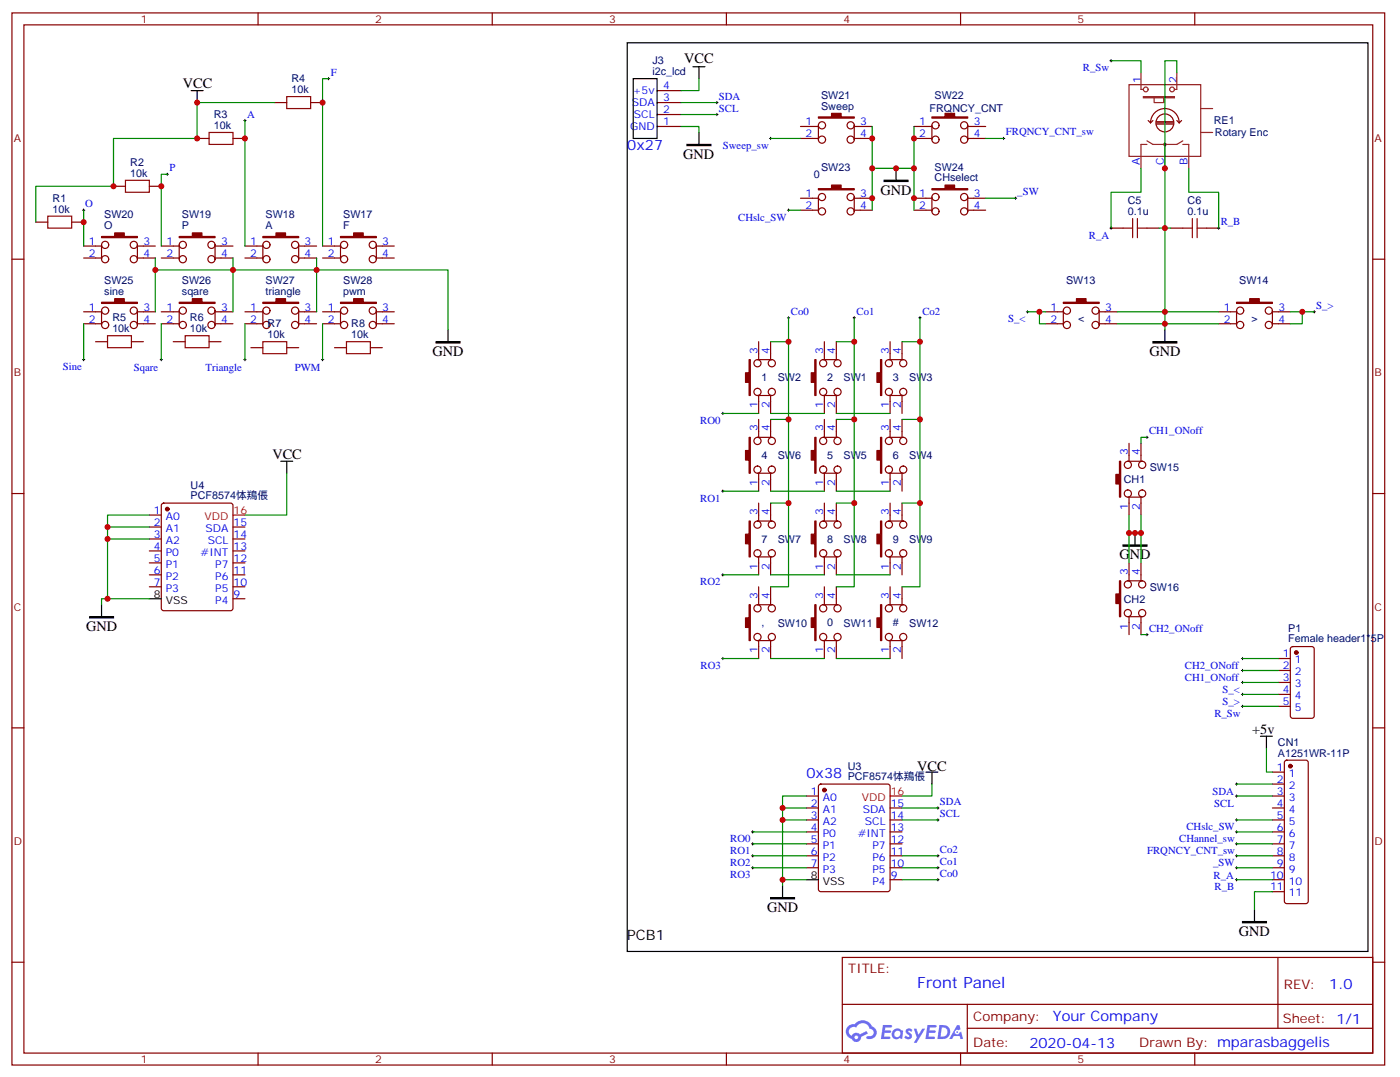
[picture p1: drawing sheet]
<svg xmlns="http://www.w3.org/2000/svg" width="413mm" height="318mm" viewBox="0 0 413 318" stroke-linecap="round" stroke-linejoin="round" font-family="sans-serif">
<path d="M185.2 12.6h218.7v268.1h-218.7z" fill="none" stroke="#000" stroke-width=".35"/>
<g fill="none" stroke="#870000" stroke-width=".35">
<path d="M3.5 3.8h405.4v310.5h-405.4zM7.1 7.3h398.2v303.4h-398.2zM76.2 3.8v3.5M145.3 3.8v3.5M214.5 3.8v3.5M283.6 3.8v3.5M352.8 3.8v3.5M3.5 76.5h3.6M405.3 76.5h3.6M3.5 145.6h3.6M405.3 145.6h3.6M3.5 214.8h3.6"/>
<path d="M405.3 214.8h3.6M3.5 283.9h3.6M248.7 282.5h156.6v28.2h-156.6zM248.7 296.4h156.5M285.6 296.4v14.1M377.3 282.5v20.9M405.3 283.9h3.6M76.2 310.7v3.6M145.3 310.7v3.6M214.5 310.7v3.6M283.6 310.7v3.6M285.6 303.4h119.6"/>
<path d="M352.8 310.7v3.6"/>
</g>
<g fill="#5487ff">
<path d="M267.7 303.7a1.22 1.22 0 0 1 1.7 .2l-.4 .6a.47 .47 0 0 0-.3-.4 .47 .47 0 0 0-.5 .2l.1 .2a1.14 1.14 0 0 1 .8 1.8 1.14 1.14 0 0 1-1.9 0l-.2-.2 .5-.6 .7 .5a.29 .29 0 0 0 .3-.3 .29 .29 0 0 0-.2-.3 1.04 1.04 0 0 1-.6-1.7z"/>
<path d="M260.7 302.4h2.4l.3 .2-.2 .5-1.8 .1-.1 .8h1.5l.3 .4-.3 .4h-1.6l-.2 1.1h1.7l.2 .3-.2 .3-2.6 .1z"/>
<path d="M273.8 302.4h2.4l.3 .2-.1 .5-1.8 .1-.2 .8h1.6l.3 .4-.4 .4h-1.6l-.1 1.1h1.7l.2 .3-.2 .3-2.6 .1z"/>
<path d="M282.6 302.4h.7l.3 1.3-.6 .3a.69 .69 0 0 0-1 .3 .69 .69 0 0 0 .4 .9 .69 .69 0 0 0 .9-.6l.5-.2 .6 2.2h-.8l-.2-.9h-1.8l-.5 .9h-.8z"/>
<path d="M269.8 303.5h.8l.6 1.8 1.1-1.8h.9l-2.6 4.2h-.8l.9-1.5z"/>
<path d="M277.4 302.4l-.6 4.2h1.3a2.11 2.11 0 0 0 2.5-2.1 2.11 2.11 0 0 0-2.5-2.1zM278.1 303.2a1.39 1.39 0 0 1 1.7 1.4 1.39 1.39 0 0 1-1.8 1.3h-.3z"/>
<path d="M263.7 304.1a1.54 1.54 0 0 0-.1 2.1 1.54 1.54 0 0 0 2.2 .1l.6 .3 .3-2.3-.2-.3h-.4a1.49 1.49 0 0 0-2.4 .1zM264 305.1a.94 .94 0 0 1 1.8 0 .94 .94 0 0 1-1.8 0z"/>
<path d="M250.4 302.8a2.18 2.18 0 0 0 1.1 3.7 1.44 1.44 0 0 0 1.6 .9 1.44 1.44 0 0 0 1.2-1.4l2-1-.5-.8-1.9 1a1.47 1.47 0 0 0-2.4 .4 1.39 1.39 0 0 1-.7-1.9 1.39 1.39 0 0 1 2-.5 2.12 2.12 0 0 1 2.2-1.3 2.12 2.12 0 0 1 1.9 1.7 1.14 1.14 0 0 1 1.1 1.4 1.14 1.14 0 0 1-1.7 .7 .43 .43 0 0 0-.5 .4 .43 .43 0 0 0 .4 .5 1.98 1.98 0 0 0 2.5-1.2 1.98 1.98 0 0 0-1.2-2.6 3.1 3.1 0 0 0-5.3-.6l-.9 .1zM252.3 306.1a.55 .55 0 0 1 1.1 0 .55 .55 0 0 1-1.1 0z"/>
<circle cx="282.6" cy="304.5" r=".26"/>
</g>
<g fill="none" stroke="#870000" stroke-width=".35">
<path d="M81.1 30.3h3.6M91.7 30.3h3.5M194 37.3h7.1M194 33.8h7.1M194 30.3h7.1M194 26.7h7.1M236.4 37.3h5.3M241.7 37v4.2M252.2 37.3h5.3M252.2 37v4.2M269.9 37.3h5.3M275.2 37v4.2"/>
<path d="M285.8 37.3h5.2M285.8 37v4.2M33.5 55h3.5M44.1 55h3.5M58.2 40.9h3.5M68.8 40.9h3.5M236.4 40.9h5.3M236.4 58.5h5.3M241.7 58.1v4.3M252.2 40.9h5.3M252.2 58.1v4.3M252.2 58.5h5.3"/>
<path d="M269.9 40.9h5.3M269.9 58.5h5.3M275.2 58.1v4.3M285.8 40.9h5.2M285.8 58.1v4.3M285.8 58.5h5.2M10.6 65.5h3.5M21.2 65.5h3.5M24.7 72.6h5.3M24.7 76.1h5.3M30 72.2v4.3M40.6 72.6h5.3"/>
<path d="M40.6 76.1h5.3M40.6 72.2v4.3M47.6 72.6h5.3M47.6 76.1h5.3M52.9 72.2v4.3M63.5 72.6h5.3M63.5 76.1h5.3M63.5 72.2v4.3M72.3 72.6h5.3M72.3 76.1h5.3M77.6 72.2v4.3M88.2 72.6h5.3"/>
<path d="M88.2 76.1h5.3M88.2 72.2v4.3M95.2 72.6h5.3M95.2 76.1h5.3M100.5 72.2v4.3M111.1 72.6h5.3M111.1 76.1h5.3M111.1 72.2v4.3M236.4 62h5.3M252.2 62h5.3M269.9 62h5.3M285.8 62h5.2"/>
<path d="M328.1 67.3h3.5M338.7 67.3h3.5M345.7 67.3h3.5M356.3 67.3h3.5M24.7 92h5.3M24.7 95.5h5.3M30 91.7v4.2M40.6 92h5.3M40.6 95.5h5.3M40.6 91.7v4.2M47.6 92h5.3M47.6 95.5h5.3"/>
<path d="M52.9 91.7v4.2M63.5 92h5.3M63.5 95.5h5.3M63.5 91.7v4.2M72.3 92h5.3M72.3 95.5h5.3M77.6 91.7v4.2M88.2 92h5.3M88.2 95.5h5.3M88.2 91.7v4.2M95.2 92h5.3M95.2 95.5h5.3"/>
<path d="M100.5 91.7v4.2M111.1 92h5.3M111.1 95.5h5.3M111.1 91.7v4.2M308.7 92h5.3M308.7 95.5h5.3M314 91.7v4.2M324.6 92h5.2M324.6 95.5h5.2M324.6 91.7v4.2M359.8 92h5.3M359.8 95.5h5.3"/>
<path d="M365.1 91.7v4.2M375.7 92h5.3M375.7 95.5h5.3M375.7 91.7v4.2M28.2 100.8h3.5M38.8 100.8h3.5M51.2 100.8h3.5M61.7 100.8h3.6M74.1 102.6h3.5M84.7 102.6h3.5M98.8 102.6h3.5M109.4 102.6h3.5"/>
<path d="M223.7 116.7h4.2M223.7 106.1h4.2M224 100.8v5.3M224 116.7v5.3M227.5 100.8v5.3M227.5 116.7v5.3M243.1 116.7h4.2M243.1 106.1h4.2M243.4 100.8v5.3M243.4 116.7v5.3M246.9 100.8v5.3M246.9 116.7v5.3"/>
<path d="M262.5 116.7h4.2M262.5 106.1h4.2M262.8 100.8v5.3M262.8 116.7v5.3M266.3 100.8v5.3M266.3 116.7v5.3M223.7 139.6h4.2M223.7 129h4.2M224 123.8v5.2M224 139.6v5.3M227.5 123.8v5.2M227.5 139.6v5.3"/>
<path d="M243.1 139.6h4.2M243.1 129h4.2M243.4 123.8v5.2M243.4 139.6v5.3M246.9 123.8v5.2M246.9 139.6v5.3M262.5 139.6h4.2M262.5 129h4.2M262.8 123.8v5.2M262.8 139.6v5.3M266.3 123.8v5.2M266.3 139.6v5.3"/>
<path d="M333 136.1h4.3M333.4 130.8v5.3M336.9 130.8v5.3M44.1 152h3.5M44.1 155.5h3.5M44.1 159h3.5M47.9 148.7l.4-.3h19.8l.6 .5 .1 30.6-.5 .6-20 .1-.6-.5-.1-30.5zM68.8 155.5h3.5M68.8 159h3.5M223.7 153.7h4.2M224 148.4v5.3M227.5 148.4v5.3"/>
<path d="M243.1 153.7h4.2M243.4 148.4v5.3M246.9 148.4v5.3M262.5 153.7h4.2M262.8 148.4v5.3M266.3 148.4v5.3M333 146.7h4.3M333.4 146.7v5.3M336.9 146.7v5.3M44.1 162.6h3.5M44.1 166.1h3.5M44.1 169.6h3.5"/>
<path d="M44.1 173.1h3.5M68.8 162.6h3.5M68.8 166.1h3.5M68.8 169.6h3.5M68.8 173.1h3.5M68.8 176.7h3.5M223.7 164.3h4.2M223.7 178.4h4.2M224 164.3v5.3M224 173.1v5.3M227.5 164.3v5.3M227.5 173.1v5.3"/>
<path d="M243.1 164.3h4.2M243.1 178.4h4.2M243.4 164.3v5.3M243.4 173.1v5.3M246.9 164.3v5.3M246.9 173.1v5.3M262.5 164.3h4.2M262.5 178.4h4.2M262.8 164.3v5.3M262.8 173.1v5.3M266.3 164.3v5.3M266.3 173.1v5.3"/>
<path d="M333 171.4h4.3M333.4 166.1v5.3M336.9 166.1v5.3M223.7 189h4.2M224 189v5.3M227.5 189v5.3M243.1 189h4.2M243.4 189v5.3M246.9 189v5.3M262.5 189h4.2M262.8 189v5.3M266.3 189v5.3"/>
<path d="M333 182h4.3M333.4 182v5.3M336.9 182v5.3M377.5 194.3h3.5M377.5 197.8h3.5M381.2 191l.5-.2h5.6l.7 .4 .1 20-.5 .7h-5.9l-.6-.4-.1-20zM377.5 201.4h3.5M377.5 204.9h3.5M377.5 208.4h3.5M238.1 234.9h3.6M238.1 238.4h3.6M241.9 231.6l.5-.2h19.7l.7 .4v30.6l-.4 .6-20 .1-.7-.5v-30.5z"/>
<path d="M262.8 238.4h3.5M375.7 234.9h3.5M375.7 238.4h3.5M375.7 227.8h3.5M375.7 231.4h3.5M379.5 224.5l.4-.2h5.7l.5 .2 .2 .5v40.9l-.2 .5-.5 .2h-5.7l-.5-.2-.2-.5v-40.9zM238.1 241.9h3.6M238.1 245.5h3.6M238.1 249h3.6M238.1 252.5h3.6M238.1 256h3.6M262.8 241.9h3.5"/>
<path d="M262.8 245.5h3.5M262.8 249h3.5M262.8 252.5h3.5M262.8 256h3.5M262.8 259.6h3.5M375.7 241.9h3.5M375.7 245.5h3.5M375.7 249h3.5M375.7 252.5h3.5M375.7 256h3.5M375.7 259.6h3.5M375.7 263.1h3.5"/>
<circle cx="242.7" cy="37" r="1.06"/>
<circle cx="251.2" cy="37" r="1.06"/>
<circle cx="276.2" cy="37" r="1.06"/>
<circle cx="284.7" cy="37" r="1.06"/>
<circle cx="242.7" cy="41.2" r="1.06"/>
<circle cx="242.7" cy="58.1" r="1.06"/>
<circle cx="251.2" cy="58.1" r="1.06"/>
<circle cx="251.2" cy="41.2" r="1.06"/>
<circle cx="276.2" cy="41.2" r="1.06"/>
<circle cx="276.2" cy="58.1" r="1.06"/>
<circle cx="284.7" cy="41.2" r="1.06"/>
<circle cx="284.7" cy="58.1" r="1.06"/>
<circle cx="31" cy="72.3" r="1.06"/>
<circle cx="31" cy="76.5" r="1.06"/>
<circle cx="39.5" cy="72.3" r="1.06"/>
<circle cx="39.5" cy="76.5" r="1.06"/>
<circle cx="54" cy="76.5" r="1.06"/>
<circle cx="54" cy="72.3" r="1.06"/>
<circle cx="62.4" cy="72.3" r="1.06"/>
<circle cx="62.4" cy="76.5" r="1.06"/>
<circle cx="78.7" cy="72.3" r="1.06"/>
<circle cx="78.7" cy="76.5" r="1.06"/>
<circle cx="87.1" cy="76.5" r="1.06"/>
<circle cx="87.1" cy="72.3" r="1.06"/>
<circle cx="101.6" cy="72.3" r="1.06"/>
<circle cx="101.6" cy="76.5" r="1.06"/>
<circle cx="110.1" cy="76.5" r="1.06"/>
<circle cx="110.1" cy="72.3" r="1.06"/>
<circle cx="242.7" cy="62.4" r="1.06"/>
<circle cx="251.2" cy="62.4" r="1.06"/>
<circle cx="276.2" cy="62.4" r="1.06"/>
<circle cx="284.7" cy="62.4" r="1.06"/>
<circle cx="31" cy="91.7" r="1.06"/>
<circle cx="31" cy="95.9" r="1.06"/>
<circle cx="39.5" cy="91.7" r="1.06"/>
<circle cx="39.5" cy="95.9" r="1.06"/>
<circle cx="54" cy="95.9" r="1.06"/>
<circle cx="54" cy="91.7" r="1.06"/>
<circle cx="62.4" cy="91.7" r="1.06"/>
<circle cx="62.4" cy="95.9" r="1.06"/>
<circle cx="78.7" cy="91.7" r="1.06"/>
<circle cx="78.7" cy="95.9" r="1.06"/>
<circle cx="87.1" cy="95.9" r="1.06"/>
<circle cx="87.1" cy="91.7" r="1.06"/>
<circle cx="101.6" cy="91.7" r="1.06"/>
<circle cx="101.6" cy="95.9" r="1.06"/>
<circle cx="110.1" cy="91.7" r="1.06"/>
<circle cx="110.1" cy="95.9" r="1.06"/>
<circle cx="315" cy="95.9" r="1.06"/>
<circle cx="315" cy="91.7" r="1.06"/>
<circle cx="323.5" cy="95.9" r="1.06"/>
<circle cx="323.5" cy="91.7" r="1.06"/>
<circle cx="366.2" cy="95.9" r="1.06"/>
<circle cx="366.2" cy="91.7" r="1.06"/>
<circle cx="374.7" cy="91.7" r="1.06"/>
<circle cx="374.7" cy="95.9" r="1.06"/>
<circle cx="223.7" cy="107.2" r="1.06"/>
<circle cx="223.7" cy="115.6" r="1.06"/>
<circle cx="227.9" cy="115.6" r="1.06"/>
<circle cx="227.9" cy="107.2" r="1.06"/>
<circle cx="243.1" cy="107.2" r="1.06"/>
<circle cx="243.1" cy="115.6" r="1.06"/>
<circle cx="247.3" cy="107.2" r="1.06"/>
<circle cx="247.3" cy="115.6" r="1.06"/>
<circle cx="262.5" cy="115.6" r="1.06"/>
<circle cx="262.5" cy="107.2" r="1.06"/>
<circle cx="266.7" cy="107.2" r="1.06"/>
<circle cx="266.7" cy="115.6" r="1.06"/>
<circle cx="223.7" cy="138.6" r="1.06"/>
<circle cx="223.7" cy="130.1" r="1.06"/>
<circle cx="227.9" cy="138.6" r="1.06"/>
<circle cx="227.9" cy="130.1" r="1.06"/>
<circle cx="243.1" cy="138.6" r="1.06"/>
<circle cx="243.1" cy="130.1" r="1.06"/>
<circle cx="247.3" cy="138.6" r="1.06"/>
<circle cx="247.3" cy="130.1" r="1.06"/>
<circle cx="262.5" cy="138.6" r="1.06"/>
<circle cx="262.5" cy="130.1" r="1.06"/>
<circle cx="266.7" cy="138.6" r="1.06"/>
<circle cx="266.7" cy="130.1" r="1.06"/>
<circle cx="333" cy="137.2" r="1.06"/>
<circle cx="337.3" cy="137.2" r="1.06"/>
<circle cx="223.7" cy="154.8" r="1.06"/>
<circle cx="227.9" cy="154.8" r="1.06"/>
<circle cx="243.1" cy="154.8" r="1.06"/>
<circle cx="247.3" cy="154.8" r="1.06"/>
<circle cx="262.5" cy="154.8" r="1.06"/>
<circle cx="266.7" cy="154.8" r="1.06"/>
<circle cx="333" cy="145.6" r="1.06"/>
<circle cx="337.3" cy="145.6" r="1.06"/>
<circle cx="223.7" cy="163.3" r="1.06"/>
<circle cx="223.7" cy="179.5" r="1.06"/>
<circle cx="227.9" cy="179.5" r="1.06"/>
<circle cx="227.9" cy="163.3" r="1.06"/>
<circle cx="243.1" cy="163.3" r="1.06"/>
<circle cx="243.1" cy="179.5" r="1.06"/>
<circle cx="247.3" cy="163.3" r="1.06"/>
<circle cx="247.3" cy="179.5" r="1.06"/>
<circle cx="262.5" cy="179.5" r="1.06"/>
<circle cx="262.5" cy="163.3" r="1.06"/>
<circle cx="266.7" cy="163.3" r="1.06"/>
<circle cx="266.7" cy="179.5" r="1.06"/>
<circle cx="333" cy="172.4" r="1.06"/>
<circle cx="337.3" cy="172.4" r="1.06"/>
<circle cx="223.7" cy="188" r="1.06"/>
<circle cx="227.9" cy="188" r="1.06"/>
<circle cx="243.1" cy="188" r="1.06"/>
<circle cx="247.3" cy="188" r="1.06"/>
<circle cx="262.5" cy="188" r="1.06"/>
<circle cx="266.7" cy="188" r="1.06"/>
<circle cx="333" cy="180.9" r="1.06"/>
<circle cx="337.3" cy="180.9" r="1.06"/>
</g>
<g fill="#870000" stroke="#870000" stroke-width=".35">
<path d="M221.2 106.1h.3v10.6h-.3v-3.9h-1.1v-2.8h1.1z"/>
<path d="M240.6 106.1h.3v10.6h-.3v-3.9h-1.1v-2.8h1.1z"/>
<path d="M260 106.1h.3v10.6h-.3v-3.9h-1.1v-2.8h1.1z"/>
<path d="M260 129h.3v10.6h-.3v-3.9h-1.1v-2.8h1.1z"/>
<path d="M240.6 129h.3v10.6h-.3v-3.9h-1.1v-2.8h1.1z"/>
<path d="M221.2 129h.3v10.6h-.3v-3.9h-1.1v-2.8h1.1z"/>
<path d="M221.2 153.7h.3v10.6h-.3v-3.9h-1.1v-2.8h1.1z"/>
<path d="M240.6 153.7h.3v10.6h-.3v-3.9h-1.1v-2.8h1.1z"/>
<path d="M260 153.7h.3v10.6h-.3v-3.9h-1.1v-2.8h1.1z"/>
<path d="M221.2 178.4h.3v10.6h-.3v-3.9h-1.1v-2.8h1.1z"/>
<path d="M240.6 178.4h.3v10.6h-.3v-3.9h-1.1v-2.8h1.1z"/>
<path d="M260 178.4h.3v10.6h-.3v-3.9h-1.1v-2.8h1.1z"/>
<path d="M314 89.2h3.9v-1.1h2.8v1.1h3.9v.3h-10.6z"/>
<path d="M365.1 89.2h3.9v-1.1h2.8v1.1h3.9v.3h-10.6z"/>
<path d="M330.6 136.1h.3v10.6h-.3v-3.9h-1.1v-2.8h1.1z"/>
<path d="M330.6 171.4h.3v10.6h-.3v-3.9h-1.1v-2.8h1.1z"/>
<path d="M100.5 69.8h3.9v-1.1h2.8v1.1h3.9v.3h-10.6z"/>
<path d="M77.6 69.8h3.9v-1.1h2.8v1.1h3.9v.3h-10.6z"/>
<path d="M52.9 69.8h3.9v-1.1h2.8v1.1h3.9v.3h-10.6z"/>
<path d="M30 69.8h3.9v-1.1h2.8v1.1h3.9v.3h-10.6z"/>
<path d="M241.7 34.5h3.8v-1.1h2.9v1.1h3.8v.4h-10.5z"/>
<path d="M275.2 34.5h3.8v-1.1h2.9v1.1h3.9v.4h-10.6z"/>
<path d="M241.7 55.7h3.8v-1.1h2.9v1.1h3.8v.3h-10.5z"/>
<path d="M275.2 55.7h3.8v-1.1h2.9v1.1h3.9v.3h-10.6z"/>
<path d="M30 89.2h3.9v-1.1h2.8v1.1h3.9v.3h-10.6z"/>
<path d="M52.9 89.2h3.9v-1.1h2.8v1.1h3.9v.3h-10.6z"/>
<path d="M77.6 89.2h3.9v-1.1h2.8v1.1h3.9v.3h-10.6z"/>
<path d="M100.5 89.2h3.9v-1.1h2.8v1.1h3.9v.3h-10.6z"/>
<circle cx="243.4" cy="233.1" r=".53"/>
<circle cx="381" cy="226.1" r=".53"/>
<circle cx="382.8" cy="192.5" r=".53"/>
<circle cx="49.4" cy="150.2" r=".53"/>
</g>
<g fill="none" stroke="#000" stroke-width=".35">
<path d="M204.6 19.7h3.5M206.4 19.7v3.5M56.4 26.7h3.6M58.2 26.7v3.6M187 23.2h7v17.7h-7zM206.4 39.1v3.5M264.6 49.7v3.5M132.3 97.3v3.5M344 97.3v3.5M82.9 136.1h3.5M84.7 136.1v3.5M335.1 157.3v3.5"/>
<path d="M30 178.4v3.6M44.1 176.7h3.5M372.2 217.2h3.5M373.9 217.2v3.6M273.4 227.8h3.5M275.2 227.8v3.6M238.1 259.6h3.6M231.1 261.3v3.6M370.4 268.4v3.5"/>
</g>
<path d="M68.8 152h3.5M262.8 234.9h3.5" fill="none" stroke="#f00" stroke-width=".35"/>
<g fill="none" stroke="#8c2424" stroke-width=".35">
<path d="M333.4 25h21.1v21.1h-21.1zM336.9 21.4v5h.7M337.6 28.5h9.2v.4h-9.2zM340.8 28.9v1.4h2.8v-1.4M347.5 21.4v5h-.7M354.5 39.1h3.6M354.5 32h3.6M338.7 42.6h-1.8v7.1M338.7 41.6l1.7 1h7.1l1.7-1M344 42.6v7.1M349.2 42.6h1.8v7.1"/>
<circle cx="338.3" cy="26.4" r=".71"/>
<circle cx="346.1" cy="26.4" r=".71"/>
<circle cx="344" cy="42.6" r=".35"/>
</g>
<path d="M339 35.6l.7 .7M339.7 36.3a4.2 4.2 0 0 1 4.3-4.3 4.2 4.2 0 0 1 4.2 4.3M340.4 35.6l-.7 .7M341.5 36.6h4.9M341.5 36.3h4.9M341.5 35.9h4.9M344 33.6a2.65 2.65 0 0 0-2.4 3.8 2.65 2.65 0 0 0 4.4 .6 2.65 2.65 0 0 0-1.3-4.3l-.6-.1M347.5 35.6l.7 .7M348.9 35.6l-.7 .7" fill="none" stroke="#850000" stroke-width=".35"/>
<g fill="none" stroke="#a10000" stroke-width=".35">
<path d="M61.7 39.1h7.1v3.5h-7.1zM84.7 28.5h7v3.5h-7zM37 53.2h7.1v3.5h-7.1zM14.1 63.8h7.1v3.5h-7.1zM331.6 67.3h2.8M334.4 64.5v5.6M335.8 67.3h2.9M335.8 64.5v5.6M349.2 67.3h2.9M352.1 64.5v5.6M353.5 67.3h2.8M353.5 64.5v5.6"/>
<path d="M31.7 99.1h7.1v3.5h-7.1zM54.7 99.1h7v3.5h-7zM77.6 100.8h7.1v3.6h-7.1zM102.3 100.8h7.1v3.6h-7.1z"/>
</g>
<g fill="none" stroke="#000" stroke-width=".3">
<path d="M327.7 17.9h.7M328.1 17.6v.7M72 35.6h.7M72.3 35.2v.7M96.7 23.2h.7M97 22.9v.7M211.3 33.8h.7M211.3 30.3h.7M211.7 29.9v.7M211.7 33.4v.7M49 51.4h.7M49.4 51.1v.7"/>
<path d="M227.2 40.9h.7M227.5 40.5v.7M296 40.9h.7M296.3 40.5v.7M299.5 58.5h.7M299.9 58.1v.7M24.3 62h.7M24.7 61.7v.7M232.5 62h.7M232.8 61.7v.7M327.7 67.3h.7M328.1 67v.7"/>
<path d="M359.5 67.3h.7M359.8 67v.7M232.5 93.8h.7M232.8 93.4v.7M251.9 93.8h.7M252.2 93.4v.7M271.3 93.8h.7M271.6 93.4v.7M303 92h.7M303.4 91.7v.7M387.7 92h.7M388.1 91.7v.7"/>
<path d="M24.3 106.1h.7M24.7 105.8v.7M47.3 106.1h.7M47.6 105.8v.7M72 106.1h.7M72.3 105.8v.7M94.9 106.1h.7M95.2 105.8v.7M213.1 122h.7M213.4 121.6v.7M338.3 129h.7M338.7 128.7v.7"/>
<path d="M213.1 144.9h.7M213.4 144.6v.7M213.1 169.6h.7M213.4 169.3v.7M213.1 194.3h.7M213.4 194v.7M338.3 187.3h.7M338.7 186.9v.7M366.5 194.3h.7M366.5 197.8h.7M366.9 194v.7M366.9 197.5v.7"/>
<path d="M366.5 201.4h.7M366.5 204.9h.7M366.5 208.4h.7M366.9 201v.7M366.9 204.5v.7M366.9 208.1v.7M276.6 238.4h.7M276.9 238.1v.7M364.8 234.9h.7M364.8 231.4h.7M365.1 231v.7M365.1 234.5v.7"/>
<path d="M221.9 245.5h.7M221.9 249h.7M221.9 252.5h.7M221.9 256h.7M222.2 245.1v.7M222.2 248.6v.7M222.2 252.2v.7M222.2 255.7v.7M276.6 241.9h.7M276.6 252.5h.7M276.6 256h.7M276.6 259.6h.7"/>
<path d="M276.9 241.6v.7M276.9 252.2v.7M276.9 255.7v.7M276.9 259.2v.7M364.8 241.9h.7M364.8 245.5h.7M364.8 249h.7M364.8 252.5h.7M364.8 256h.7M364.8 259.6h.7M365.1 241.6v.7M365.1 245.1v.7"/>
<path d="M365.1 248.6v.7M365.1 252.2v.7M365.1 255.7v.7M365.1 259.2v.7"/>
</g>
<path d="M202.8 42.6h7.1v.4h-7.1zM261.1 53.2h7v.4h-7zM128.8 100.8h7v.4h-7zM340.4 100.8h7.1v.4h-7.1zM331.6 160.8h7.1v.3h-7.1zM26.5 182h7v.3h-7zM227.5 264.9h7.1v.3h-7.1zM366.9 271.9h7v.4h-7z" fill="#000" stroke="#000" stroke-width=".35"/>
<g fill="none" stroke="#008700" stroke-width=".35">
<path d="M328.1 17.9h8.8v3.5M72.3 35.6v37M81.1 30.3h-22.9v10.6h-24.7v14.1h-22.9v10.5M97 23.2h-1.8v49.4M201.1 37.3h5.3v1.8M201.1 33.8h10.6M201.1 30.3h10.6M206.4 23.2v3.5h-5.3M257.5 37.3v24.7M269.9 37.3v24.7M347.5 21.4v-3.5h-3.5v49.4h-1.8M49.4 51.4h-1.8v21.2"/>
<path d="M227.5 40.9h8.9M257.5 49.7h12.4M291 40.9h5.3M291 58.5h8.9M336.9 49.7v7h-8.8v10.6M351 49.7v7h8.8v10.6M24.7 62v10.6M45.9 79.7h86.4v17.6M45.9 76.1v15.9M68.8 76.1v15.9M93.5 76.1v15.9M232.8 62h3.6"/>
<path d="M345.7 67.3h-1.7v30M24.7 95.5v10.6M47.6 95.5v10.6M72.3 95.5v10.6M95.2 95.5v10.6M232.8 93.8v30h-5.3M252.2 93.8v30h-5.3M271.6 93.8v30h-5.3M303.4 92h5.3M306.9 92v3.5h1.8M329.8 92h30M329.8 95.5h30"/>
<path d="M381 92h7.1M384.5 92v3.5h-3.5M227.5 100.8h5.3M246.9 100.8h5.3M266.3 100.8h5.3M84.7 139.6v12.4h-12.4M213.4 122h10.6M227.5 122h15.9M232.8 123.8v24.6h-5.3M246.9 122h15.9M252.2 123.8v24.6h-5.3M271.6 123.8v24.6h-5.3"/>
<path d="M338.7 129h-1.8v1.8M31.7 155.5h12.4M31.7 159h12.4M44.1 152h-12.4v24.7M213.4 144.9h10.6M227.5 144.9h15.9M232.8 148.4v24.7h-5.3M246.9 144.9h15.9M252.2 148.4v24.7h-5.3M271.6 148.4v24.7h-5.3M333.4 152v14.1M333.4 157.3h3.5"/>
<path d="M336.9 152v14.1M44.1 176.7h-14.1v1.7M213.4 169.6h10.6M227.5 169.6h15.9M246.9 169.6h15.9M213.4 194.3h10.6M227.5 194.3h15.9M246.9 194.3h15.9M336.9 187.3h1.8M366.9 194.3h10.6M366.9 197.8h10.6M366.9 201.4h10.6"/>
<path d="M366.9 204.9h10.6M366.9 208.4h10.6M238.1 238.4h-7v3.5M238.1 234.9h-7v3.5M266.3 238.4h10.6M275.2 231.4v3.5h-8.9M365.1 234.9h10.6M365.1 231.4h10.6M373.9 220.8v7h1.8M222.2 252.5h15.9M222.2 256h15.9M222.2 249h15.9"/>
<path d="M222.2 245.5h15.9M238.1 259.6h-7v1.7M238.1 241.9h-7v17.7M266.3 241.9h10.6M266.3 252.5h10.6M266.3 256h10.6M266.3 259.6h10.6M365.1 241.9h10.6M365.1 252.5h10.6M365.1 256h10.6M365.1 259.6h10.6M365.1 249h10.6"/>
<path d="M365.1 245.5h10.6M375.7 263.1h-5.3v5.3"/>
</g>
<g fill="#c00">
<circle cx="58.2" cy="30.3" r=".88"/>
<circle cx="33.5" cy="55" r=".88"/>
<circle cx="58.2" cy="40.9" r=".88"/>
<circle cx="95.3" cy="30.3" r=".88"/>
<circle cx="47.6" cy="55" r=".88"/>
<circle cx="68.8" cy="79.7" r=".88"/>
<circle cx="269.9" cy="58.5" r=".88"/>
<circle cx="269.9" cy="40.9" r=".88"/>
<circle cx="257.5" cy="40.9" r=".88"/>
<circle cx="257.5" cy="58.5" r=".88"/>
<circle cx="264.6" cy="49.7" r=".88"/>
<circle cx="335.1" cy="157.3" r=".88"/>
<circle cx="231.1" cy="238.4" r=".88"/>
<circle cx="231.1" cy="259.6" r=".88"/>
<circle cx="384.5" cy="92" r=".88"/>
<circle cx="333.4" cy="157.3" r=".88"/>
<circle cx="336.9" cy="157.3" r=".88"/>
<circle cx="344" cy="49.7" r=".88"/>
<circle cx="344" cy="67.3" r=".88"/>
<circle cx="271.6" cy="148.4" r=".88"/>
<circle cx="232.8" cy="148.4" r=".88"/>
<circle cx="271.6" cy="123.8" r=".88"/>
<circle cx="232.8" cy="123.8" r=".88"/>
<circle cx="271.6" cy="100.8" r=".88"/>
<circle cx="232.8" cy="100.8" r=".88"/>
<circle cx="252.2" cy="100.8" r=".88"/>
<circle cx="252.2" cy="123.8" r=".88"/>
<circle cx="252.2" cy="148.4" r=".88"/>
<circle cx="306.9" cy="92" r=".88"/>
<circle cx="231.1" cy="241.9" r=".88"/>
<circle cx="344" cy="92" r=".88"/>
<circle cx="344" cy="95.5" r=".88"/>
<circle cx="269.9" cy="49.7" r=".88"/>
<circle cx="257.5" cy="49.7" r=".88"/>
<circle cx="93.5" cy="79.7" r=".88"/>
<circle cx="45.9" cy="79.7" r=".88"/>
<circle cx="24.7" cy="65.5" r=".88"/>
<circle cx="72.3" cy="40.9" r=".88"/>
<circle cx="31.8" cy="176.7" r=".88"/>
<circle cx="31.8" cy="155.5" r=".88"/>
<circle cx="31.8" cy="159" r=".88"/>
</g>
<text font-size="4.6" fill="#00f" x="270.8" y="291.5">Front Panel</text>
<g font-size="4.2">
<text x="202" y="18.5">VCC</text>
<text x="54" y="26">VCC</text>
<text x="201.7" y="47">GND</text>
<text x="260" y="57.4">GND</text>
<text x="127.7" y="105.1">GND</text>
<text x="339.4" y="105.1">GND</text>
<text x="80.4" y="135.4">VCC</text>
<text x="330.6" y="165">GND</text>
<text x="25.4" y="186.2">GND</text>
<text x="369.7" y="216.5">+5v</text>
<text x="270.8" y="227.5">VCC</text>
<text x="226.5" y="269.1">GND</text>
<text x="185.2" y="277.2">PCB1</text>
<text x="365.8" y="276.2">GND</text>
</g>
<g font-size="4.2" fill="#00f">
<text x="185.2" y="44.4">0x27</text>
<text x="238.1" y="229.6">0x38</text>
<text x="392.5" y="291.8">1.0</text>
<text x="310.9" y="301.3">Your Company</text>
<text x="304" y="309.1">2020-04-13</text>
</g>
<g font-size="3.9" fill="#800">
<text x="250.5" y="287.1">TITLE:</text>
<text x="379.1" y="291.8">REV:</text>
<text x="287.4" y="301.3">Company:</text>
<text x="378.7" y="301.9">Sheet: 1/1</text>
<text x="287.4" y="309">Date:</text>
<text x="336.4" y="309.1">Drawn By: mparasbaggelis</text>
</g>
<g font-size="3.2" fill="#800">
<text x="41.6" y="6.8">1</text>
<text x="110.8" y="6.8">2</text>
<text x="179.9" y="6.8">3</text>
<text x="249.1" y="6.8">4</text>
<text x="318.2" y="6.8">5</text>
<text x="4.1" y="41.9">A</text>
<text x="405.9" y="41.9">A</text>
<text x="4.1" y="111.1">B</text>
<text x="405.9" y="111.1">B</text>
<text x="4.1" y="180.2">C</text>
<text x="405.9" y="180.2">C</text>
<text x="4.1" y="249.3">D</text>
<text x="405.9" y="249.3">D</text>
<text x="41.6" y="313.7">1</text>
<text x="110.8" y="313.7">2</text>
<text x="179.9" y="313.7">3</text>
<text x="249.1" y="313.7">4</text>
<text x="318.2" y="313.7">5</text>
</g>
<g font-size="3.2" fill="#00f">
<text x="97.7" y="22.4">F</text>
<text x="319.8" y="21">R_Sw</text>
<text x="186.8" y="27.8">+5v</text>
<text x="195.8" y="29.9">3</text>
<text x="195.8" y="26.4">4</text>
<text x="212.3" y="29.4">SDA</text>
<text x="336.9" y="24.6" transform="rotate(-90 336.9 24.6)">1</text>
<text x="347.5" y="24.6" transform="rotate(-90 347.5 24.6)">2</text>
<text x="73" y="34.7">A</text>
<text x="186.5" y="31.3">SDA</text>
<text x="187.2" y="34.9">SCL</text>
<text x="195.8" y="33.4">2</text>
<text x="212.3" y="32.9">SCL</text>
<text x="186" y="38.4">GND</text>
<text x="195.8" y="37">1</text>
<text x="237.9" y="37">1</text>
<text x="237.9" y="40.5">2</text>
<text x="254" y="37">3</text>
<text x="254" y="40.5">4</text>
<text x="271.4" y="37">1</text>
<text x="271.4" y="40.5">2</text>
<text x="287.5" y="37">3</text>
<text x="287.5" y="40.5">4</text>
<text x="297" y="40">FRQNCY_CNT_sw</text>
<text x="213.4" y="44">Sweep_sw</text>
<text x="50.1" y="50.6">P</text>
<text x="336.5" y="48.7" transform="rotate(-90 336.5 48.7)">A</text>
<text x="343.6" y="48.7" transform="rotate(-90 343.6 48.7)">C</text>
<text x="350.7" y="48.7" transform="rotate(-90 350.7 48.7)">B</text>
<text x="237.9" y="58.1">1</text>
<text x="254" y="58.1">3</text>
<text x="271.4" y="58.1">1</text>
<text x="287.5" y="58.1">3</text>
<text x="300.4" y="57.6">_SW</text>
<text x="25.1" y="61.2">O</text>
<text x="218" y="65.1">CHslc_SW</text>
<text x="237.9" y="61.7">2</text>
<text x="254" y="61.7">4</text>
<text x="271.4" y="61.7">2</text>
<text x="287.5" y="61.7">4</text>
<text x="321.5" y="70.4">R_A</text>
<text x="360.4" y="66.4">R_B</text>
<text x="26.2" y="72.2">1</text>
<text x="26.2" y="75.8">2</text>
<text x="42.3" y="72.2">3</text>
<text x="42.3" y="75.8">4</text>
<text x="49.1" y="72.2">1</text>
<text x="49.1" y="75.8">2</text>
<text x="65.3" y="72.2">3</text>
<text x="65.3" y="75.8">4</text>
<text x="73.8" y="72.2">1</text>
<text x="73.8" y="75.8">2</text>
<text x="90" y="72.2">3</text>
<text x="90" y="75.8">4</text>
<text x="96.8" y="72.2">1</text>
<text x="96.8" y="75.8">2</text>
<text x="112.9" y="72.2">3</text>
<text x="112.9" y="75.8">4</text>
<text x="26.2" y="91.7">1</text>
<text x="26.2" y="95.2">2</text>
<text x="42.3" y="91.7">3</text>
<text x="42.3" y="95.2">4</text>
<text x="49.1" y="91.7">1</text>
<text x="49.1" y="95.2">2</text>
<text x="65.3" y="91.7">3</text>
<text x="65.3" y="95.2">4</text>
<text x="73.8" y="91.7">1</text>
<text x="73.8" y="95.2">2</text>
<text x="90" y="91.7">3</text>
<text x="90" y="95.2">4</text>
<text x="96.8" y="91.7">1</text>
<text x="96.8" y="95.2">2</text>
<text x="112.9" y="91.7">3</text>
<text x="112.9" y="95.2">4</text>
<text x="233.5" y="92.9">Co0</text>
<text x="252.9" y="92.9">Co1</text>
<text x="272.4" y="92.9">Co2</text>
<text x="297.7" y="95.1">S_&lt;</text>
<text x="310.2" y="91.7">1</text>
<text x="310.2" y="95.2">2</text>
<text x="326.3" y="91.7">3</text>
<text x="326.3" y="95.2">4</text>
<text x="361.3" y="91.7">1</text>
<text x="361.3" y="95.2">2</text>
<text x="377.5" y="91.7">3</text>
<text x="377.5" y="95.2">4</text>
<text x="388.7" y="91.1">S_&gt;</text>
<text x="223.7" y="104.4" transform="rotate(-90 223.7 104.4)">3</text>
<text x="227.2" y="104.4" transform="rotate(-90 227.2 104.4)">4</text>
<text x="243.1" y="104.4" transform="rotate(-90 243.1 104.4)">3</text>
<text x="246.6" y="104.4" transform="rotate(-90 246.6 104.4)">4</text>
<text x="262.5" y="104.4" transform="rotate(-90 262.5 104.4)">3</text>
<text x="266" y="104.4" transform="rotate(-90 266 104.4)">4</text>
<text x="18.6" y="109.3">Sine</text>
<text x="39.5" y="109.3">Sqare</text>
<text x="60.7" y="109.3">Triangle</text>
<text x="87" y="109.3">PWM</text>
<text x="206.7" y="125.1">RO0</text>
<text x="223.7" y="120.5" transform="rotate(-90 223.7 120.5)">1</text>
<text x="227.2" y="120.5" transform="rotate(-90 227.2 120.5)">2</text>
<text x="243.1" y="120.5" transform="rotate(-90 243.1 120.5)">1</text>
<text x="246.6" y="120.5" transform="rotate(-90 246.6 120.5)">2</text>
<text x="262.5" y="120.5" transform="rotate(-90 262.5 120.5)">1</text>
<text x="266" y="120.5" transform="rotate(-90 266 120.5)">2</text>
<text x="223.7" y="127.3" transform="rotate(-90 223.7 127.3)">3</text>
<text x="227.2" y="127.3" transform="rotate(-90 227.2 127.3)">4</text>
<text x="243.1" y="127.3" transform="rotate(-90 243.1 127.3)">3</text>
<text x="246.6" y="127.3" transform="rotate(-90 246.6 127.3)">4</text>
<text x="262.5" y="127.3" transform="rotate(-90 262.5 127.3)">3</text>
<text x="266" y="127.3" transform="rotate(-90 266 127.3)">4</text>
<text x="339.3" y="128.2">CH1_ONoff</text>
<text x="333" y="134.3" transform="rotate(-90 333 134.3)">3</text>
<text x="336.5" y="134.3" transform="rotate(-90 336.5 134.3)">4</text>
<text x="223.7" y="143.4" transform="rotate(-90 223.7 143.4)">1</text>
<text x="227.2" y="143.4" transform="rotate(-90 227.2 143.4)">2</text>
<text x="243.1" y="143.4" transform="rotate(-90 243.1 143.4)">1</text>
<text x="246.6" y="143.4" transform="rotate(-90 246.6 143.4)">2</text>
<text x="262.5" y="143.4" transform="rotate(-90 262.5 143.4)">1</text>
<text x="266" y="143.4" transform="rotate(-90 266 143.4)">2</text>
<text x="206.7" y="148">RO1</text>
<text x="45.4" y="151.6">1</text>
<text x="45.4" y="155.2">2</text>
<text x="48.9" y="153.4">A0</text>
<text x="69" y="155.2">15</text>
<text x="223.7" y="152" transform="rotate(-90 223.7 152)">3</text>
<text x="227.2" y="152" transform="rotate(-90 227.2 152)">4</text>
<text x="243.1" y="152" transform="rotate(-90 243.1 152)">3</text>
<text x="246.6" y="152" transform="rotate(-90 246.6 152)">4</text>
<text x="262.5" y="152" transform="rotate(-90 262.5 152)">3</text>
<text x="266" y="152" transform="rotate(-90 266 152)">4</text>
<text x="333" y="150.5" transform="rotate(-90 333 150.5)">1</text>
<text x="336.5" y="150.5" transform="rotate(-90 336.5 150.5)">2</text>
<text x="45.4" y="158.7">3</text>
<text x="48.9" y="156.9">A1</text>
<text x="48.9" y="160.4">A2</text>
<text x="60.7" y="156.9">SDA</text>
<text x="61.3" y="160.4">SCL</text>
<text x="69" y="158.7">14</text>
<text x="45.4" y="162.2">4</text>
<text x="45.4" y="165.7">5</text>
<text x="48.9" y="164">P0</text>
<text x="48.9" y="167.5">P1</text>
<text x="59.2" y="164">#INT</text>
<text x="63.6" y="167.5">P7</text>
<text x="69" y="165.7">12</text>
<text x="69" y="162.2">13</text>
<text x="45.4" y="169.3">6</text>
<text x="45.4" y="172.8">7</text>
<text x="48.9" y="171">P2</text>
<text x="63.6" y="171">P6</text>
<text x="69" y="172.8">10</text>
<text x="69" y="169.3">11</text>
<text x="206.7" y="172.7">RO2</text>
<text x="223.7" y="168.1" transform="rotate(-90 223.7 168.1)">1</text>
<text x="227.2" y="168.1" transform="rotate(-90 227.2 168.1)">2</text>
<text x="243.1" y="168.1" transform="rotate(-90 243.1 168.1)">1</text>
<text x="246.6" y="168.1" transform="rotate(-90 246.6 168.1)">2</text>
<text x="262.5" y="168.1" transform="rotate(-90 262.5 168.1)">1</text>
<text x="266" y="168.1" transform="rotate(-90 266 168.1)">2</text>
<text x="333" y="169.6" transform="rotate(-90 333 169.6)">3</text>
<text x="336.5" y="169.6" transform="rotate(-90 336.5 169.6)">4</text>
<text x="48.9" y="174.6">P3</text>
<text x="63.6" y="178.1">P4</text>
<text x="63.6" y="174.6">P5</text>
<text x="69" y="176.3">9</text>
<text x="223.7" y="176.7" transform="rotate(-90 223.7 176.7)">3</text>
<text x="227.2" y="176.7" transform="rotate(-90 227.2 176.7)">4</text>
<text x="243.1" y="176.7" transform="rotate(-90 243.1 176.7)">3</text>
<text x="246.6" y="176.7" transform="rotate(-90 246.6 176.7)">4</text>
<text x="262.5" y="176.7" transform="rotate(-90 262.5 176.7)">3</text>
<text x="266" y="176.7" transform="rotate(-90 266 176.7)">4</text>
<text x="333" y="185.7" transform="rotate(-90 333 185.7)">1</text>
<text x="336.5" y="185.7" transform="rotate(-90 336.5 185.7)">2</text>
<text x="339.3" y="186.4">CH2_ONoff</text>
<text x="206.9" y="197.4">RO3</text>
<text x="223.7" y="192.8" transform="rotate(-90 223.7 192.8)">1</text>
<text x="227.2" y="192.8" transform="rotate(-90 227.2 192.8)">2</text>
<text x="243.1" y="192.8" transform="rotate(-90 243.1 192.8)">1</text>
<text x="246.6" y="192.8" transform="rotate(-90 246.6 192.8)">2</text>
<text x="262.5" y="192.8" transform="rotate(-90 262.5 192.8)">1</text>
<text x="266" y="192.8" transform="rotate(-90 266 192.8)">2</text>
<text x="349.9" y="197.5">CH2_ONoff</text>
<text x="378.8" y="194">1</text>
<text x="378.8" y="197.5">2</text>
<text x="382.3" y="195.7">1</text>
<text x="349.9" y="201">CH1_ONoff</text>
<text x="378.8" y="201">3</text>
<text x="382.3" y="199.2">2</text>
<text x="382.3" y="202.8">3</text>
<text x="361" y="204.5">S_&lt;</text>
<text x="361" y="208.1">S_&gt;</text>
<text x="378.8" y="204.5">4</text>
<text x="378.8" y="208.1">5</text>
<text x="382.3" y="206.3">4</text>
<text x="382.3" y="209.8">5</text>
<text x="358.6" y="211.5">R_Sw</text>
<text x="377" y="227.5">1</text>
<text x="377" y="231">2</text>
<text x="380.5" y="229.2">1</text>
<text x="380.5" y="232.8">2</text>
<text x="239.5" y="234.5">1</text>
<text x="239.5" y="238.1">2</text>
<text x="243" y="236.3">A0</text>
<text x="243" y="239.8">A1</text>
<text x="254.7" y="239.8">SDA</text>
<text x="263" y="238.1">15</text>
<text x="277.5" y="237.5">SDA</text>
<text x="358" y="234.5">SDA</text>
<text x="358.5" y="238.1">SCL</text>
<text x="377" y="234.5">3</text>
<text x="377" y="238.1">4</text>
<text x="380.5" y="236.3">3</text>
<text x="380.5" y="239.8">4</text>
<text x="239.5" y="241.6">3</text>
<text x="239.5" y="245.1">4</text>
<text x="243" y="243.3">A2</text>
<text x="255.4" y="243.3">SCL</text>
<text x="263" y="245.1">13</text>
<text x="263" y="241.6">14</text>
<text x="277.5" y="241">SCL</text>
<text x="350.3" y="245">CHslc_SW</text>
<text x="377" y="241.6">5</text>
<text x="377" y="245.1">6</text>
<text x="380.5" y="243.3">5</text>
<text x="215.6" y="248.6">RO0</text>
<text x="239.5" y="248.6">5</text>
<text x="243" y="246.9">P0</text>
<text x="243" y="250.4">P1</text>
<text x="253.3" y="246.9">#INT</text>
<text x="257.6" y="250.4">P7</text>
<text x="263" y="248.6">12</text>
<text x="277.5" y="251.6">Co2</text>
<text x="348.2" y="248.6">CHannel_sw</text>
<text x="377" y="248.6">7</text>
<text x="380.5" y="246.9">6</text>
<text x="380.5" y="250.4">7</text>
<text x="215.6" y="252.1">RO1</text>
<text x="215.6" y="255.6">RO2</text>
<text x="239.5" y="252.2">6</text>
<text x="239.5" y="255.7">7</text>
<text x="243" y="253.9">P2</text>
<text x="243" y="257.5">P3</text>
<text x="257.6" y="257.5">P5</text>
<text x="257.6" y="253.9">P6</text>
<text x="263" y="255.7">10</text>
<text x="263" y="252.2">11</text>
<text x="277.5" y="255.2">Co1</text>
<text x="338.7" y="252.1">FRQNCY_CNT_sw</text>
<text x="358.2" y="255.6">_SW</text>
<text x="377" y="252.2">8</text>
<text x="377" y="255.7">9</text>
<text x="380.5" y="253.9">8</text>
<text x="380.5" y="257.5">9</text>
<text x="215.6" y="259.2">RO3</text>
<text x="257.6" y="261">P4</text>
<text x="263" y="259.2">9</text>
<text x="277.5" y="258.7">Co0</text>
<text x="358.4" y="259.2">R_A</text>
<text x="358.6" y="262.7">R_B</text>
<text x="375" y="259.2">10</text>
<text x="375" y="262.7">11</text>
<text x="380.5" y="261">10</text>
<text x="380.5" y="264.5">11</text>
</g>
<g font-size="3.2" fill="#000080">
<text x="192.6" y="22.2">i2c_lcd</text>
<text x="192.6" y="19">J3</text>
<text x="86.1" y="27.4">10k</text>
<text x="86.1" y="24.3">R4</text>
<text x="242.5" y="29.2">SW21</text>
<text x="276" y="29.2">SW22</text>
<text x="63.2" y="34.9">R3</text>
<text x="242.5" y="32.4">Sweep</text>
<text x="274.5" y="33.1">FRQNCY_CNT</text>
<text x="63.2" y="38">10k</text>
<text x="358.4" y="36.7">RE1</text>
<text x="358.7" y="40.2">Rotary Enc</text>
<text x="38.5" y="52.1">10k</text>
<text x="38.5" y="48.9">R2</text>
<text x="240.3" y="52.5">0</text>
<text x="242.5" y="50.4">SW23</text>
<text x="276" y="53.6">CHselect</text>
<text x="276" y="50.4">SW24</text>
<text x="15.5" y="59.5">R1</text>
<text x="15.5" y="62.7">10k</text>
<text x="30.8" y="64.4">SW20</text>
<text x="53.7" y="64.4">SW19</text>
<text x="78.4" y="64.4">SW18</text>
<text x="101.4" y="64.4">SW17</text>
<text x="333" y="63.4">0.1u</text>
<text x="333" y="60.3">C5</text>
<text x="350.7" y="63.4">0.1u</text>
<text x="350.7" y="60.3">C6</text>
<text x="30.8" y="67.7">O</text>
<text x="53.7" y="67.7">P</text>
<text x="78.4" y="67.7">A</text>
<text x="101.4" y="67.7">F</text>
<text x="30.8" y="83.9">SW25</text>
<text x="53.7" y="83.9">SW26</text>
<text x="78.4" y="83.9">SW27</text>
<text x="101.4" y="83.9">SW28</text>
<text x="314.8" y="83.9">SW13</text>
<text x="365.9" y="83.9">SW14</text>
<text x="30.8" y="87.1">sine</text>
<text x="53.7" y="87.1">sqare</text>
<text x="78.4" y="87.1">triangle</text>
<text x="101.4" y="87.1">pwm</text>
<text x="33.2" y="94.8">R5</text>
<text x="56.1" y="94.8">R6</text>
<text x="318.3" y="94.9">&lt;</text>
<text x="369.5" y="94.9">&gt;</text>
<text x="33.2" y="98">10k</text>
<text x="56.1" y="98">10k</text>
<text x="79" y="99.8">10k</text>
<text x="79" y="96.6">R7</text>
<text x="103.7" y="99.8">10k</text>
<text x="103.7" y="96.6">R8</text>
<text x="224.9" y="112.5">1</text>
<text x="229.7" y="112.6">SW2</text>
<text x="244.3" y="112.5">2</text>
<text x="249.1" y="112.6">SW1</text>
<text x="263.7" y="112.5">3</text>
<text x="268.5" y="112.6">SW3</text>
<text x="224.9" y="135.5">4</text>
<text x="229.7" y="135.5">SW6</text>
<text x="244.3" y="135.5">5</text>
<text x="249.1" y="135.5">SW5</text>
<text x="263.7" y="135.5">6</text>
<text x="268.5" y="135.5">SW4</text>
<text x="331.8" y="142.5">CH1</text>
<text x="339.5" y="139">SW15</text>
<text x="56.3" y="147.3">PCF8574㤓鴹倀</text>
<text x="56.3" y="144.3">U4</text>
<text x="224.9" y="160.1">7</text>
<text x="229.7" y="160.2">SW7</text>
<text x="244.3" y="160.1">8</text>
<text x="249.1" y="160.2">SW8</text>
<text x="263.7" y="160.1">9</text>
<text x="268.5" y="160.2">SW9</text>
<text x="331.8" y="177.8">CH2</text>
<text x="339.5" y="174.3">SW16</text>
<text x="224.9" y="184.8">,</text>
<text x="229.7" y="184.9">SW10</text>
<text x="244.3" y="184.9">0</text>
<text x="249.1" y="184.9">SW11</text>
<text x="263.7" y="184.8">#</text>
<text x="268.5" y="184.9">SW12</text>
<text x="380.4" y="189.5">Female header1*5P</text>
<text x="380.4" y="186.4">P1</text>
<text x="377.4" y="220.1">CN1</text>
<text x="250.3" y="227.2">U3</text>
<text x="377.4" y="223.2">A1251WR-11P</text>
<text x="250.3" y="230.2">PCF8574㤓鴹倀</text>
</g>
<g font-size="3.2" fill="#f00">
<text x="60.4" y="153.4">VDD</text>
<text x="69" y="151.6">16</text>
<text x="254.5" y="236.3">VDD</text>
<text x="263" y="234.5">16</text>
</g>
<g font-size="3.2">
<text x="45.4" y="176.3">8</text>
<text x="48.9" y="178.1">VSS</text>
<text x="239.5" y="259.2">8</text>
<text x="243" y="261">VSS</text>
</g>
</svg>
